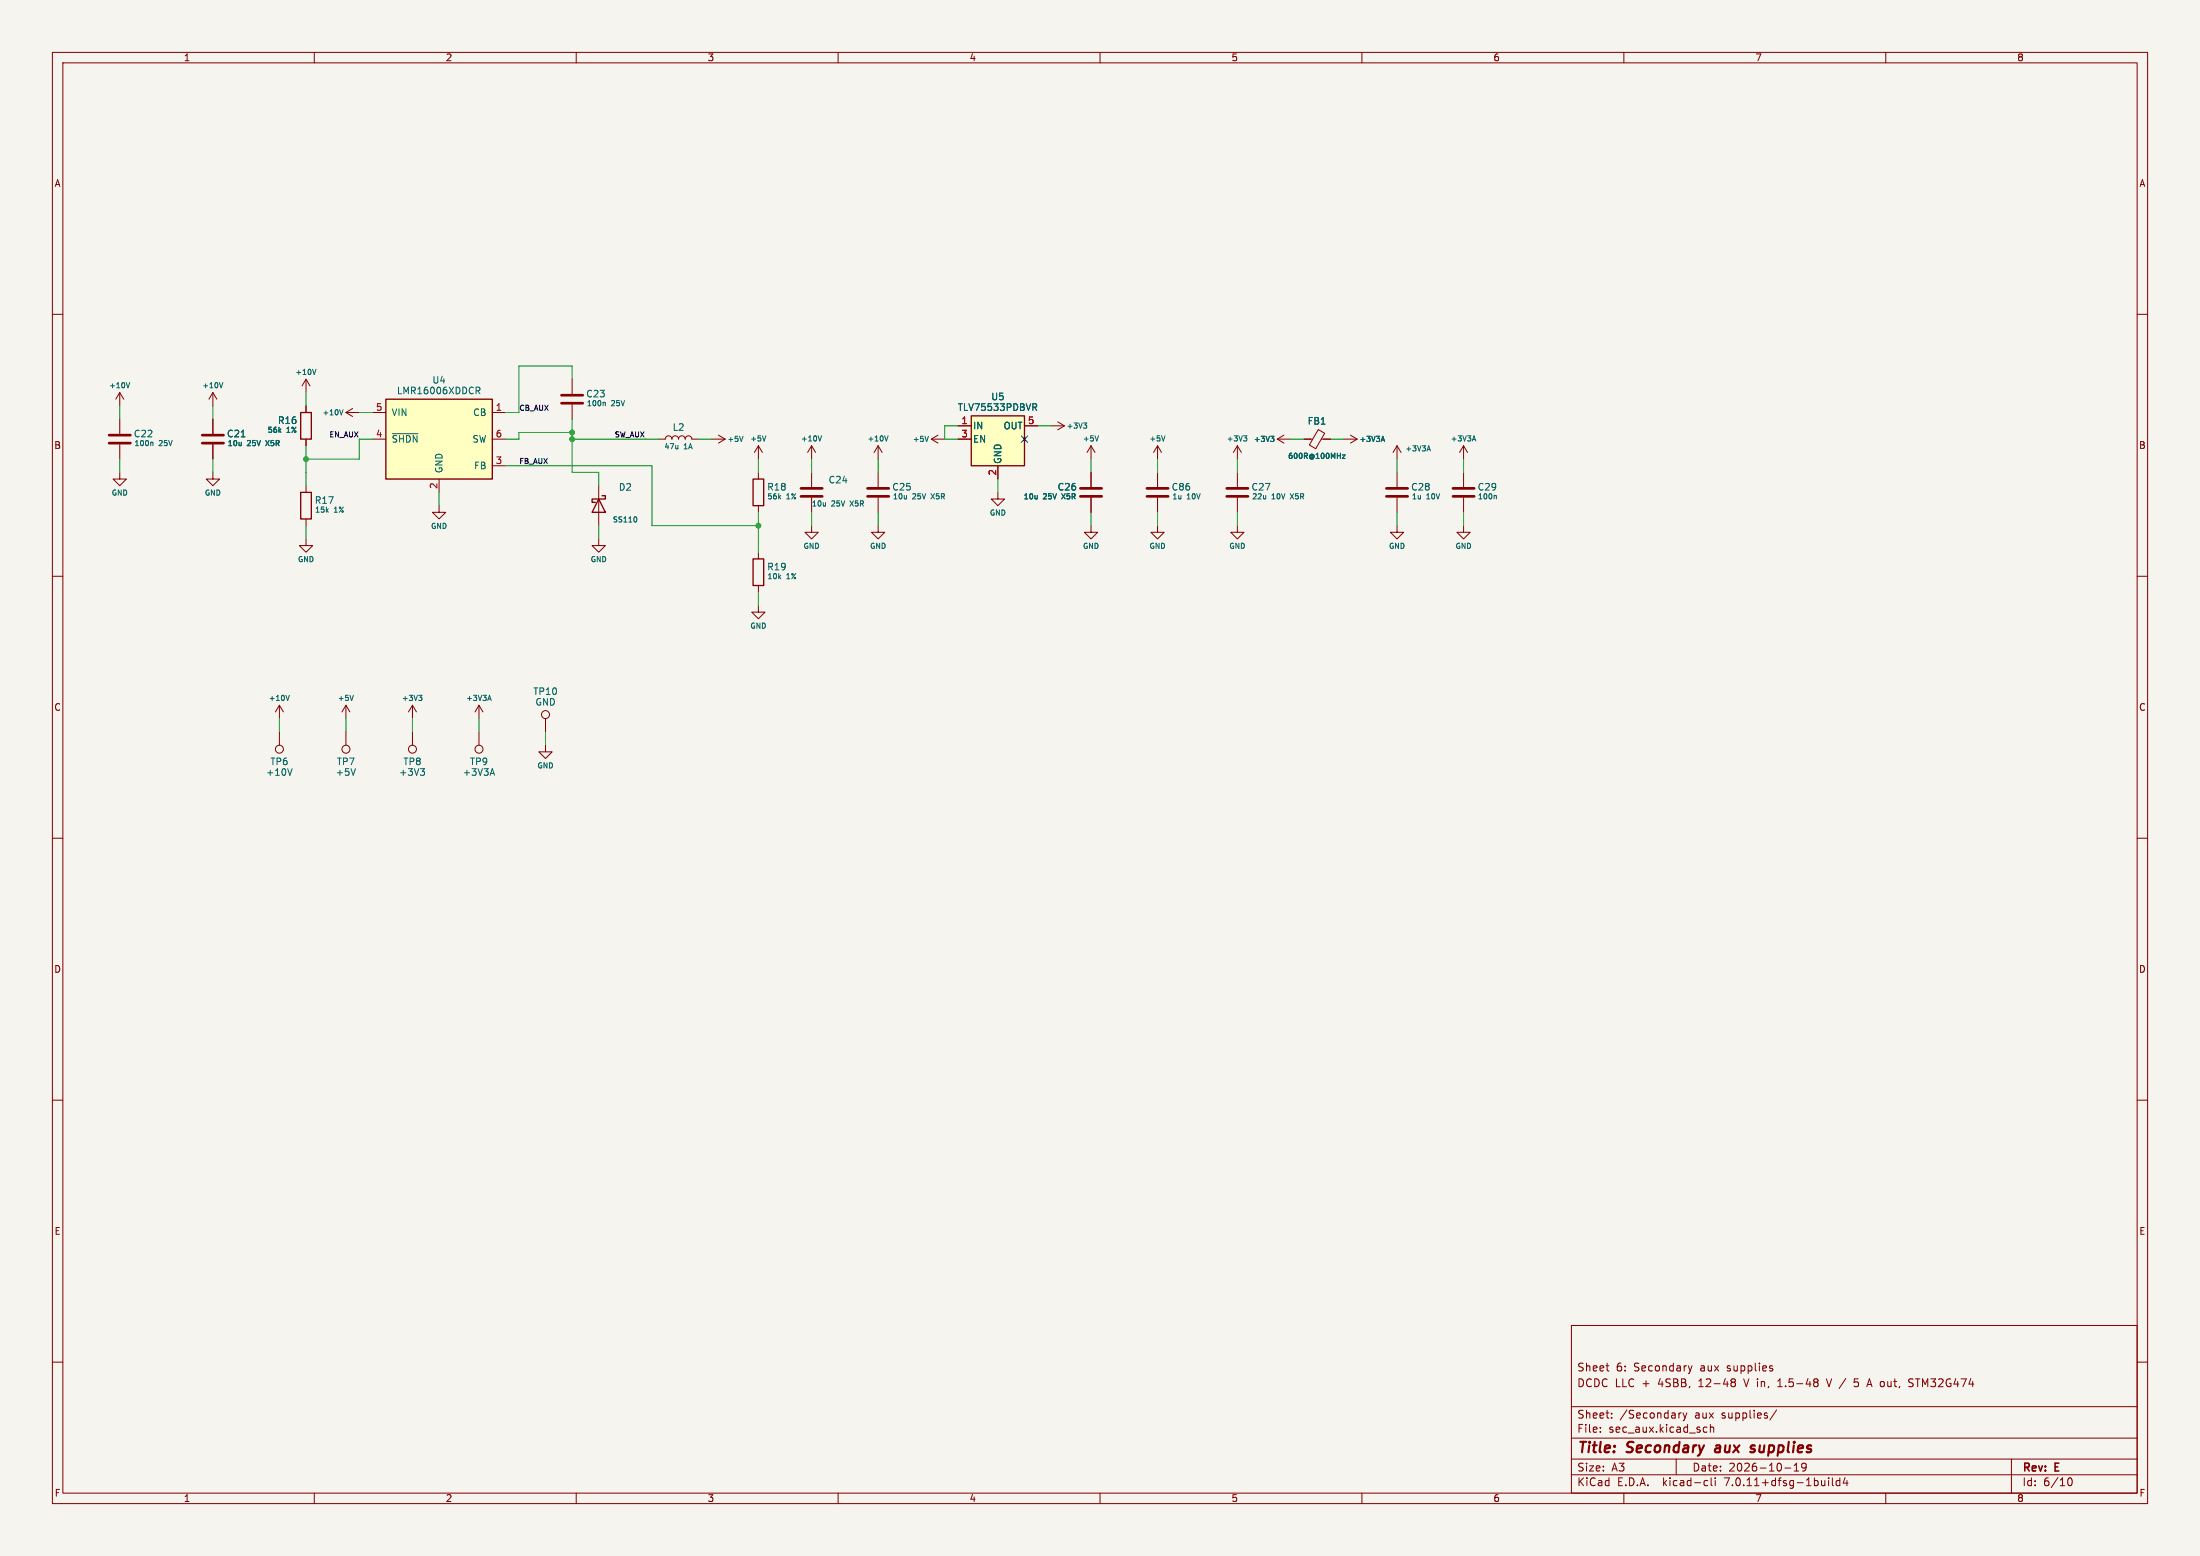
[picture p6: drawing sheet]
<svg xmlns="http://www.w3.org/2000/svg" width="420mm" height="297mm" viewBox="0 0 420 297" stroke-linecap="round" stroke-linejoin="round" font-family="sans-serif">
<path d="M0 0h420v297h-420z" fill="#f5f4ef" stroke="#f5f4ef" stroke-width=".19"/>
<g fill="none" stroke="#840000" stroke-width=".19">
<path d="M10 10h400v277h-400zM12 12h396v273h-396zM60 10v2M110 10v2M160 10v2M210 10v2M260 10v2M310 10v2M360 10v2M10 60h2M408 60h2M22.9 74.9v2.6"/>
<path d="M22.9 74.9l-.8 1.3M22.9 74.9l.7 1.3M40.6 74.9v2.6M40.6 74.9l-.7 1.3M40.6 74.9l.8 1.3M58.4 72.4v2.5M58.4 77.5v1.2M58.4 72.4l-.7 1.3M58.4 72.4l.8 1.3M66 78.7l1.3 .8M66 78.7h2.6M67.3 78l-1.3 .7"/>
<path d="M71.1 78.7h2.6M94 78.7h2.5M109.2 72.4v2.8M109.2 77.2v2.8M22.9 90.2v1.2h1.2l-1.2 1.3-1.3-1.3h1.3M22.9 80v2.8M22.9 84.8v2.8M40.6 90.2v1.2h1.3l-1.3 1.3-1.2-1.3h1.2M40.6 80v2.8M40.6 84.8v2.8M58.4 83.8v1.3M58.4 92.7v1.3"/>
<path d="M58.4 99.1v1.2M71.1 83.8h2.6M83.8 96.5v1.3h1.3l-1.3 1.3-1.3-1.3h1.3M83.8 91.4v2.6M94 83.8h2.5M94 88.9h2.5M114.3 92.7v7.6M125.7 83.8h1.3a.64 .64 0 0 1 .6-.6 .64 .64 0 0 1 .7 .6 .64 .64 0 0 1 .6-.6 .64 .64 0 0 1 .6 .6 .64 .64 0 0 1 .7-.6 .64 .64 0 0 1 .6 .6 .64 .64 0 0 1 .6-.6 .64 .64 0 0 1 .7 .6h1.2M135.9 83.8h2.5M137.2 83.1l1.2 .7M138.4 83.8l-1.2 .8M144.8 85.1v2.5"/>
<path d="M144.8 90.2v1.2M144.8 96.5v1.3M144.8 85.1l-.8 1.3M144.8 85.1l.7 1.3M154.9 85.1v2.5M154.9 90.2v2.8M154.9 95v2.8M154.9 85.1l-.7 1.3M154.9 85.1l.8 1.3M167.6 85.1l-.7 1.3M167.6 85.1v2.5M167.6 90.2v2.8"/>
<path d="M167.6 95v2.8M167.6 85.1l.8 1.3M177.8 83.8l1.3 .8M177.8 83.8h2.5M179.1 83.1l-1.3 .7M182.9 83.8h2.5M182.9 81.3h2.5M190.5 94v1.3h1.3l-1.3 1.2-1.3-1.2h1.3M190.5 88.9v2.5M195.6 81.3h2.5M200.7 81.3h2.5M201.9 80.5l1.3 .8"/>
<path d="M203.2 81.3l-1.3 .7M208.3 85.1l-.8 1.3M208.3 85.1v2.5M208.3 90.2v2.8M208.3 95v2.8M208.3 85.1l.7 1.3M221 85.1v2.5M221 90.2v2.8M221 95v2.8M221 85.1l-.8 1.3M221 85.1l.7 1.3M236.2 85.1l-.7 1.3"/>
<path d="M236.2 85.1v2.5M236.2 90.2v2.8M236.2 95v2.8M236.2 85.1l.8 1.3M243.8 83.8h2.6M243.8 83.8l1.3 .8M245.1 83.1l-1.3 .7M248.9 83.8h1.7M251.7 82l1.2 .7-1.7 2.9-1.2-.7zM252.2 83.8h1.8M256.5 83.8h2.6M257.8 83.1l1.3 .7"/>
<path d="M259.1 83.8l-1.3 .8M266.7 85.1v2.5M266.7 90.2v2.8M266.7 95v2.8M266.7 85.1l-.8 1.3M266.7 85.1l.8 1.3M279.4 85.1l-.8 1.3M279.4 85.1v2.5M279.4 90.2v2.8M279.4 95v2.8M279.4 85.1l.8 1.3M10 110h2"/>
<path d="M58.4 102.9v1.2h1.3l-1.3 1.3-1.3-1.3h1.3M114.3 102.9v1.2h1.3l-1.3 1.3-1.3-1.3h1.3M144.8 115.6v1.2h1.2l-1.2 1.3-1.3-1.3h1.3M144.8 105.4v1.3M144.8 111.8v1.2M154.9 100.3v1.3h1.3l-1.3 1.3-1.2-1.3h1.2M167.6 100.3v1.3h1.3l-1.3 1.3-1.2-1.3h1.2M208.3 100.3v1.3h1.2l-1.2 1.3-1.3-1.3h1.3M221 100.3v1.3h1.2l-1.2 1.3-1.3-1.3h1.3M236.2 100.3v1.3h1.3l-1.3 1.3-1.3-1.3h1.3M266.7 100.3v1.3h1.3l-1.3 1.3-1.3-1.3h1.3M279.4 100.3v1.3h1.3l-1.3 1.3-1.3-1.3h1.3"/>
<path d="M408 110h2M53.3 134.6l-.7 1.3M53.3 134.6v2.6M53.3 139.7v2.5M53.3 134.6l.8 1.3M66 134.6v2.6M66 139.7v2.5M66 134.6l-.7 1.3M66 134.6l.8 1.3M78.7 134.6v2.6M78.7 139.7v2.5M78.7 134.6l-.7 1.3"/>
<path d="M78.7 134.6l.8 1.3M91.4 134.6v2.6M91.4 139.7v2.5M91.4 134.6l-.7 1.3M91.4 134.6l.8 1.3M104.1 137.2v2.5M10 160h2M104.1 142.2v1.3h1.3l-1.3 1.3-1.2-1.3h1.2M408 160h2M10 210h2M408 210h2M10 260h2"/>
<path d="M300 253h108v32h-108zM408 260h2M300 278.5h108M300 274.5h108M300 268.5h108M305.5 273.2v.2M305.5 272.5v.1M306.6 260.7h.6M307 261.7h.2M307.7 270.5v.2M307.7 269.8v.1M320 278.5v3"/>
<path d="M320.5 269.7v1M320.9 269.7l-.2 .1-.2 .2M321.3 269.7l.4 1M321.7 270.7l-.4 .5M322 269.7l-.3 1M322.3 260.7l.4 1M322.7 261.7l-.2 .3M323 260.7l-.3 1M325.3 273.3h.6M325.3 272.5h.6M326.5 272.5l.2-.1 .4 .1 .1 .9M326.5 271.9v1.5"/>
<path d="M330.5 263.7l.2 .1M330.5 263.3l.2-.1 .5 .1 .1 .2-.3 .3M330.7 263.8h.3M330.7 263.8l-.2 .2M331 263.8l.3 .3-.1 .4-.2 .2-.5-.2M338.2 261.2l.2 .2-.2 .3M338.2 260.7l.2 .1M339.2 269.1l-1.3 1.9M339.4 264.7h.8M339.7 263.4l-.3 .2M342.5 279.7l.4-.4v1.5M344 279.4l-.1 .5 .2 .2 .4 .1 .3-.3"/>
<path d="M344.7 279.4a.99 .99 0 0 1-.3 1.4h-.3M346.5 263.2h.3l.3 .3-.3 .3M346.5 263.8h.3M346.8 263.8l.2 .2 .1 .4-.3 .3h-.3M348.7 263.2l.5 1.5M353.9 264.5l.6 .2M354.7 263.2h-.7l-.1 .7 .6-.1M356.5 264.3h.7M356.9 263.2l.5 1.5M364.4 263.8l.7 .2 .1 .4-.3 .3-.5-.1M365.2 263.3l-.5-.1-.3 .1M384 278.5v6.5"/>
<path d="M60 285v2M110 285v2M160 285v2M210 285v2M260 285v2M300 281.5h108M310 285v2M325.6 282.6l.4 .1M326 283.5l-.4 .1M326.7 282.1v1.3l.2 .2M327.4 282.1v.1M327.4 282.6v1"/>
<path d="M340.7 280.2h1.2M342.5 280.8h.9M349.1 282.1v.1M349.1 282.6v1M349.8 282.1v1.3l.2 .2M351.2 282.7l-.4-.1-.3 .3 .2 .6h.5M351.2 282.1v1.5M352.2 282l-.3 1.1h.9M352.6 282.6v1M360 285v2M394.7 282.7l.2-.5 .2-.1a.8 .8 0 0 1 .5 .7 .8 .8 0 0 1-.5 .8l-.2-.2-.2-.4"/>
<circle cx="104.1" cy="136.4" r=".76"/>
<circle cx="53.3" cy="143" r=".76"/>
<circle cx="66" cy="143" r=".76"/>
<circle cx="78.7" cy="143" r=".76"/>
<circle cx="91.4" cy="143" r=".76"/>
</g>
<path d="M327.5 276.5l-.1 .4 .2 .3M334.3 276.4l.5 .1 .2 .3-.1 .3-.6 .1M335 276a.5 .5 0 0 0-.8 .2" fill="none" stroke="#840000" stroke-width=".4"/>
<g fill="none" stroke="#006464" stroke-width=".19">
<path d="M24.8 73l-.4 1M42.5 73l-.3 1M60.3 70.5l-.3 1M65.5 78.2l-.3 1M90.9 73.9h.5l.2 .2-.1 .4-.6 .1M91.2 74.6l.4 .6M115.3 76.8l.3 .1v.6M197.2 77.1h.5l.2 .2-.1 .4h-.6M197.5 77.7l.4 .6M28.9 84.4l.3 .2v.5M46.1 83.4h.7M74.9 82.8h4.9"/>
<path d="M121.5 98.7v.8M141.8 83.3l-.3 1M146.2 83.2l-.3 1M156.8 83.2l-.3 1M169.5 83.2l-.3 1M177.2 83.3l-.3 1M206.8 80.7h.7l-.4 .4 .3 .1 .1 .3-.2 .2h-.3M209.7 83.2l-.3 1M222.4 83.2l-.3 1M237.4 83.2h.6l-.3 .4 .3 .1v.3l-.2 .2h-.2M242.6 83.3h.6l-.3 .4 .3 .1v.3l-.2 .2h-.3M256.3 86.8h.5l-.5 .7h.5"/>
<path d="M263.8 84h.4M264 83.3l.3 1M272.5 85.8h.5M272.8 85.1l.3 1M281.2 83.9h.4M281.4 83.2l.3 1M285.4 94.6l.3 .1v.5M55.2 132.7l-.3 1M67.5 132.7l-.4 1M79.9 132.7h.6l-.3 .4 .3 .1v.3l-.1 .2h-.3M93.2 133.4h.5M93.4 132.7l.4 1"/>
<path d="M55.8 146.7l-.5 1.3M67.9 146.7l-.5 1.3M80.3 146.7h.7l-.4 .5M80.8 147.2l.2 .2v.3l-.2 .3M93.7 147.6h.6M94 146.7l.4 1.3"/>
</g>
<path d="M57.4 78.7h2v5.1h-2zM73.7 76.2h20.3v15.2h-20.3zM185.4 79.4h10.2v9.5h-10.2zM57.4 94h2v5.1h-2zM114.3 95.3l1.3 2.5h-2.6zM114.9 94.6h.7v.7h-2.6v.6h.7M143.8 91.4h2v5.1h-2zM143.8 106.7h2v5.1h-2z" fill="none" stroke="#840000" stroke-width=".25"/>
<g fill="#ffffc2" stroke="#ffffc2" stroke-width=".19">
<path d="M185.4 79.4h10.2v9.5h-10.2z"/>
<path d="M73.7 76.2h20.3v15.2h-20.3z"/>
</g>
<g fill="none" stroke="#840000" stroke-width=".51">
<path d="M107.2 77h4.1M107.2 75.4h4.1M20.8 84.6h4.1M20.8 83.1h4.1M38.6 84.6h4.1M38.6 83.1h4.1M152.9 94.7h4.1M152.9 93.2h4.1M165.6 94.7h4.1M165.6 93.2h4.1M206.2 94.7h4.1M206.2 93.2h4.1"/>
<path d="M218.9 94.7h4.1M218.9 93.2h4.1M234.2 94.7h4.1M234.2 93.2h4.1M264.7 94.7h4M264.7 93.2h4M277.4 94.7h4M277.4 93.2h4"/>
</g>
<g fill="none" stroke="#009600" stroke-width=".19">
<path d="M22.9 77.5v2.5M40.6 77.5v2.5M58.4 74.9v2.6M68.6 78.7h2.5M109.2 72.4v-2.5h-10.1v8.8h-2.6M22.9 87.6v2.6M40.6 87.6v2.6M58.4 85.1v7.6M71.1 83.8h-2.5v3.8h-10.2M83.8 94v2.5M96.5 88.9h28v11.4h20.3M109.2 80v10.2h5.1v2.5"/>
<path d="M109.2 82.6h-10.1v1.2h-2.6M109.2 83.8h16.5M133.3 83.8h2.6M144.8 87.6v2.6M144.8 97.8v7.6M154.9 87.6v2.6M154.9 97.8v2.5M167.6 87.6v2.6M167.6 97.8v2.5M182.9 81.3h-2.6v2.5h2.6M190.5 91.4v2.6M198.1 81.3h2.6"/>
<path d="M208.3 87.6v2.6M208.3 97.8v2.5M221 87.6v2.6M221 97.8v2.5M236.2 87.6v2.6M236.2 97.8v2.5M246.4 83.8h2.5M254 83.8h2.5M266.7 87.6v2.6M266.7 97.8v2.5M279.4 87.6v2.6M279.4 97.8v2.5"/>
<path d="M58.4 100.3v2.6M114.3 100.3v2.6M144.8 113v2.6M53.3 137.2v2.5M66 137.2v2.5M78.7 137.2v2.5M91.4 137.2v2.5M104.1 139.7v2.5"/>
</g>
<path d="M195 83.2l1.2 1.2M196.2 83.2l-1.2 1.2" fill="none" stroke="#000084" stroke-width=".19"/>
<g fill="#009600" stroke="#009600" stroke-width=".19">
<circle cx="58.4" cy="87.6" r=".46"/>
<circle cx="144.8" cy="100.3" r=".46"/>
<circle cx="109.2" cy="82.6" r=".46"/>
<circle cx="109.2" cy="83.8" r=".46"/>
</g>
<g font-size="2.8" fill="#840000">
<text x="301" y="277.9">Title:</text>
<text x="310.6" y="277.9">Secondary</text>
<text x="328.3" y="277.9">aux</text>
<text x="335.9" y="277.9">supplies</text>
</g>
<g font-size="2.1" fill="#840000">
<text x="301" y="262">Sheet</text>
<text x="308.5" y="262">6:</text>
<text x="311.9" y="262">Secondary</text>
<text x="324.7" y="262">aux</text>
<text x="330" y="262">supplies</text>
<text x="301" y="265">DCDC LLC +</text>
<text x="316.7" y="265">4SBB,</text>
<text x="324.5" y="265">12-48</text>
<text x="333.4" y="265">V in,</text>
<text x="340.1" y="265">1.5-48</text>
<text x="349.7" y="265">V /</text>
<text x="355.1" y="265">5</text>
<text x="357.9" y="265">A out,</text>
<text x="366" y="265">STM32G474</text>
<text x="301" y="273.7">File:</text>
<text x="301" y="271">Sheet:</text>
<text x="307.1" y="273.7">sec_aux.kicad_sch</text>
<text x="309.2" y="271">/Secondary</text>
<text x="323.6" y="271">aux</text>
<text x="328.8" y="271">supplies/</text>
<text x="301" y="281.1">Size:</text>
<text x="307.6" y="281.1">A3</text>
<text x="323" y="281.1">Date:</text>
<text x="330" y="281.1">2026-10-19</text>
<text x="386" y="281.3">Rev:</text>
<text x="392.4" y="281.3">E</text>
<text x="301" y="283.9">KiCad</text>
<text x="308.7" y="283.9">E.D.A.</text>
<text x="317.6" y="283.9">kicad-cli</text>
<text x="329.5" y="283.9">7.0.11+dfsg-1build4</text>
<text x="386" y="283.9">Id:</text>
<text x="390.1" y="283.9">6/10</text>
</g>
<g font-size="1.8" fill="#840000">
<text x="35" y="11.9">1</text>
<text x="85" y="11.9">2</text>
<text x="135" y="11.9">3</text>
<text x="185" y="11.9">4</text>
<text x="235" y="11.9">5</text>
<text x="285" y="11.9">6</text>
<text x="335" y="11.9">7</text>
<text x="385" y="11.9">8</text>
<text x="10.3" y="35.9">A</text>
<text x="408.3" y="35.9">A</text>
<text x="10.3" y="85.9">B</text>
<text x="408.2" y="85.9">B</text>
<text x="10.3" y="135.9">C</text>
<text x="408.2" y="135.9">C</text>
<text x="10.3" y="185.9">D</text>
<text x="408.2" y="185.9">D</text>
<text x="10.3" y="235.9">E</text>
<text x="408.3" y="235.9">E</text>
<text x="10.3" y="285.9">F</text>
<text x="35" y="286.9">1</text>
<text x="85" y="286.9">2</text>
<text x="135" y="286.9">3</text>
<text x="185" y="286.9">4</text>
<text x="235" y="286.9">5</text>
<text x="285" y="286.9">6</text>
<text x="335" y="286.9">7</text>
<text x="385" y="286.9">8</text>
<text x="408.3" y="285.9">F</text>
</g>
<g font-size="1.8" fill="#006464">
<text x="75.7" y="75.4">LMR16006XDDCR</text>
<text x="82.4" y="73.4">U4</text>
<text x="111.8" y="76">C23</text>
<text x="189.1" y="76.6">U5</text>
<text x="25.4" y="83.7">C22</text>
<text x="43.2" y="83.7">C21</text>
<text x="53" y="81.1">R16</text>
<text x="74.7" y="79.6">VIN</text>
<text x="90.2" y="79.6">CB</text>
<text x="128.3" y="82.4">L2</text>
<text x="182.7" y="78.6">TLV75533PDBVR</text>
<text x="185.7" y="82.1">IN</text>
<text x="191.5" y="82.1">OUT</text>
<text x="249.5" y="81.2">FB1</text>
<text x="74.7" y="84.7">~{SHDN}</text>
<text x="90.1" y="84.7">SW</text>
<text x="90.4" y="89.8">FB</text>
<text x="185.7" y="84.7">EN</text>
<text x="191.4" y="88.6" transform="rotate(-90 191.4 88.6)">GND</text>
<text x="84.7" y="90.4" transform="rotate(-90 84.7 90.4)">GND</text>
<text x="118" y="93.9">D2</text>
<text x="146.4" y="93.8">R18</text>
<text x="158.1" y="92.5">C24</text>
<text x="170.2" y="93.8">C25</text>
<text x="201.8" y="93.8">C26</text>
<text x="223.6" y="93.8">C86</text>
<text x="238.8" y="93.8">C27</text>
<text x="269.3" y="93.8">C28</text>
<text x="282" y="93.8">C29</text>
<text x="60" y="96.4">R17</text>
<text x="146.4" y="109.1">R19</text>
<text x="101.7" y="132.9">TP10</text>
<text x="102.1" y="134.9">GND</text>
<text x="50.7" y="148.3">+10V</text>
<text x="51.5" y="146.2">TP6</text>
<text x="64" y="148.3">+5V</text>
<text x="64.2" y="146.2">TP7</text>
<text x="76.1" y="148.3">+3V3</text>
<text x="76.9" y="146.2">TP8</text>
<text x="88.3" y="148.3">+3V3A</text>
<text x="89.6" y="146.2">TP9</text>
</g>
<g font-size="1.8" fill="#a90000">
<text x="71.7" y="83.6">4</text>
<text x="71.7" y="78.5">5</text>
<text x="94.5" y="78.5">1</text>
<text x="94.5" y="83.6">6</text>
<text x="183.4" y="81">1</text>
<text x="183.4" y="83.6">3</text>
<text x="196.1" y="81">5</text>
<text x="94.5" y="88.6">3</text>
<text x="83.6" y="93.4" transform="rotate(-90 83.6 93.4)">2</text>
<text x="190.2" y="90.9" transform="rotate(-90 190.2 90.9)">2</text>
</g>
<g font-size="1.4" fill="#006464">
<text x="56.3" y="71.8">+10V</text>
<text x="20.7" y="74.3">+10V</text>
<text x="38.5" y="74.3">+10V</text>
<text x="111.9" y="77.7">100n</text>
<text x="116.7" y="77.7">25V</text>
<text x="51" y="82.8">56k</text>
<text x="54.7" y="82.8">1%</text>
<text x="61.5" y="79.5">+10V</text>
<text x="203.5" y="82">+3V3</text>
<text x="25.6" y="85.3">100n</text>
<text x="30.3" y="85.3">25V</text>
<text x="43.4" y="85.3">10u</text>
<text x="47.2" y="85.3">25V</text>
<text x="51" y="85.3">X5R</text>
<text x="126.7" y="85.9">47u</text>
<text x="130.5" y="85.9">1A</text>
<text x="138.8" y="84.5">+5V</text>
<text x="143.1" y="84.5">+5V</text>
<text x="152.8" y="84.5">+10V</text>
<text x="165.5" y="84.5">+10V</text>
<text x="174.2" y="84.5">+5V</text>
<text x="206.6" y="84.5">+5V</text>
<text x="219.3" y="84.5">+5V</text>
<text x="234.1" y="84.5">+3V3</text>
<text x="239.3" y="84.5">+3V3</text>
<text x="245.8" y="87.8">600R@100MHz</text>
<text x="259.4" y="84.5">+3V3A</text>
<text x="268.2" y="86.4">+3V3A</text>
<text x="276.8" y="84.5">+3V3A</text>
<text x="21.2" y="94.8">GND</text>
<text x="39" y="94.8">GND</text>
<text x="146.4" y="95.5">56k</text>
<text x="150.1" y="95.5">1%</text>
<text x="170.4" y="95.5">10u</text>
<text x="174.2" y="95.5">25V</text>
<text x="178" y="95.5">X5R</text>
<text x="195.3" y="95.5">10u</text>
<text x="199.1" y="95.5">25V</text>
<text x="202.9" y="95.5">X5R</text>
<text x="223.7" y="95.5">1u</text>
<text x="226.6" y="95.5">10V</text>
<text x="238.9" y="95.5">22u</text>
<text x="242.8" y="95.5">10V</text>
<text x="246.5" y="95.5">X5R</text>
<text x="269.4" y="95.5">1u</text>
<text x="272.3" y="95.5">10V</text>
<text x="282" y="95.5">100n</text>
<text x="60" y="98">15k</text>
<text x="63.8" y="98">1%</text>
<text x="82.2" y="101.1">GND</text>
<text x="116.9" y="99.9">SS110</text>
<text x="154.9" y="96.9">10u</text>
<text x="158.7" y="96.9">25V</text>
<text x="162.5" y="96.9">X5R</text>
<text x="188.8" y="98.6">GND</text>
<text x="56.8" y="107.5">GND</text>
<text x="112.6" y="107.5">GND</text>
<text x="153.3" y="105">GND</text>
<text x="166" y="105">GND</text>
<text x="206.6" y="105">GND</text>
<text x="219.3" y="105">GND</text>
<text x="234.6" y="105">GND</text>
<text x="265" y="105">GND</text>
<text x="277.7" y="105">GND</text>
<text x="146.4" y="110.7">10k</text>
<text x="150.1" y="110.7">1%</text>
<text x="143.1" y="120.2">GND</text>
<text x="51.2" y="134">+10V</text>
<text x="64.4" y="134">+5V</text>
<text x="76.6" y="134">+3V3</text>
<text x="88.9" y="134">+3V3A</text>
<text x="102.5" y="146.9">GND</text>
</g>
<g font-size="1.4" fill="#0f0f0f">
<text x="62.8" y="83.5">EN_AUX</text>
<text x="99.1" y="78.5">CB_AUX</text>
<text x="117.2" y="83.5">SW_AUX</text>
<text x="99.1" y="88.6">FB_AUX</text>
</g>
</svg>
